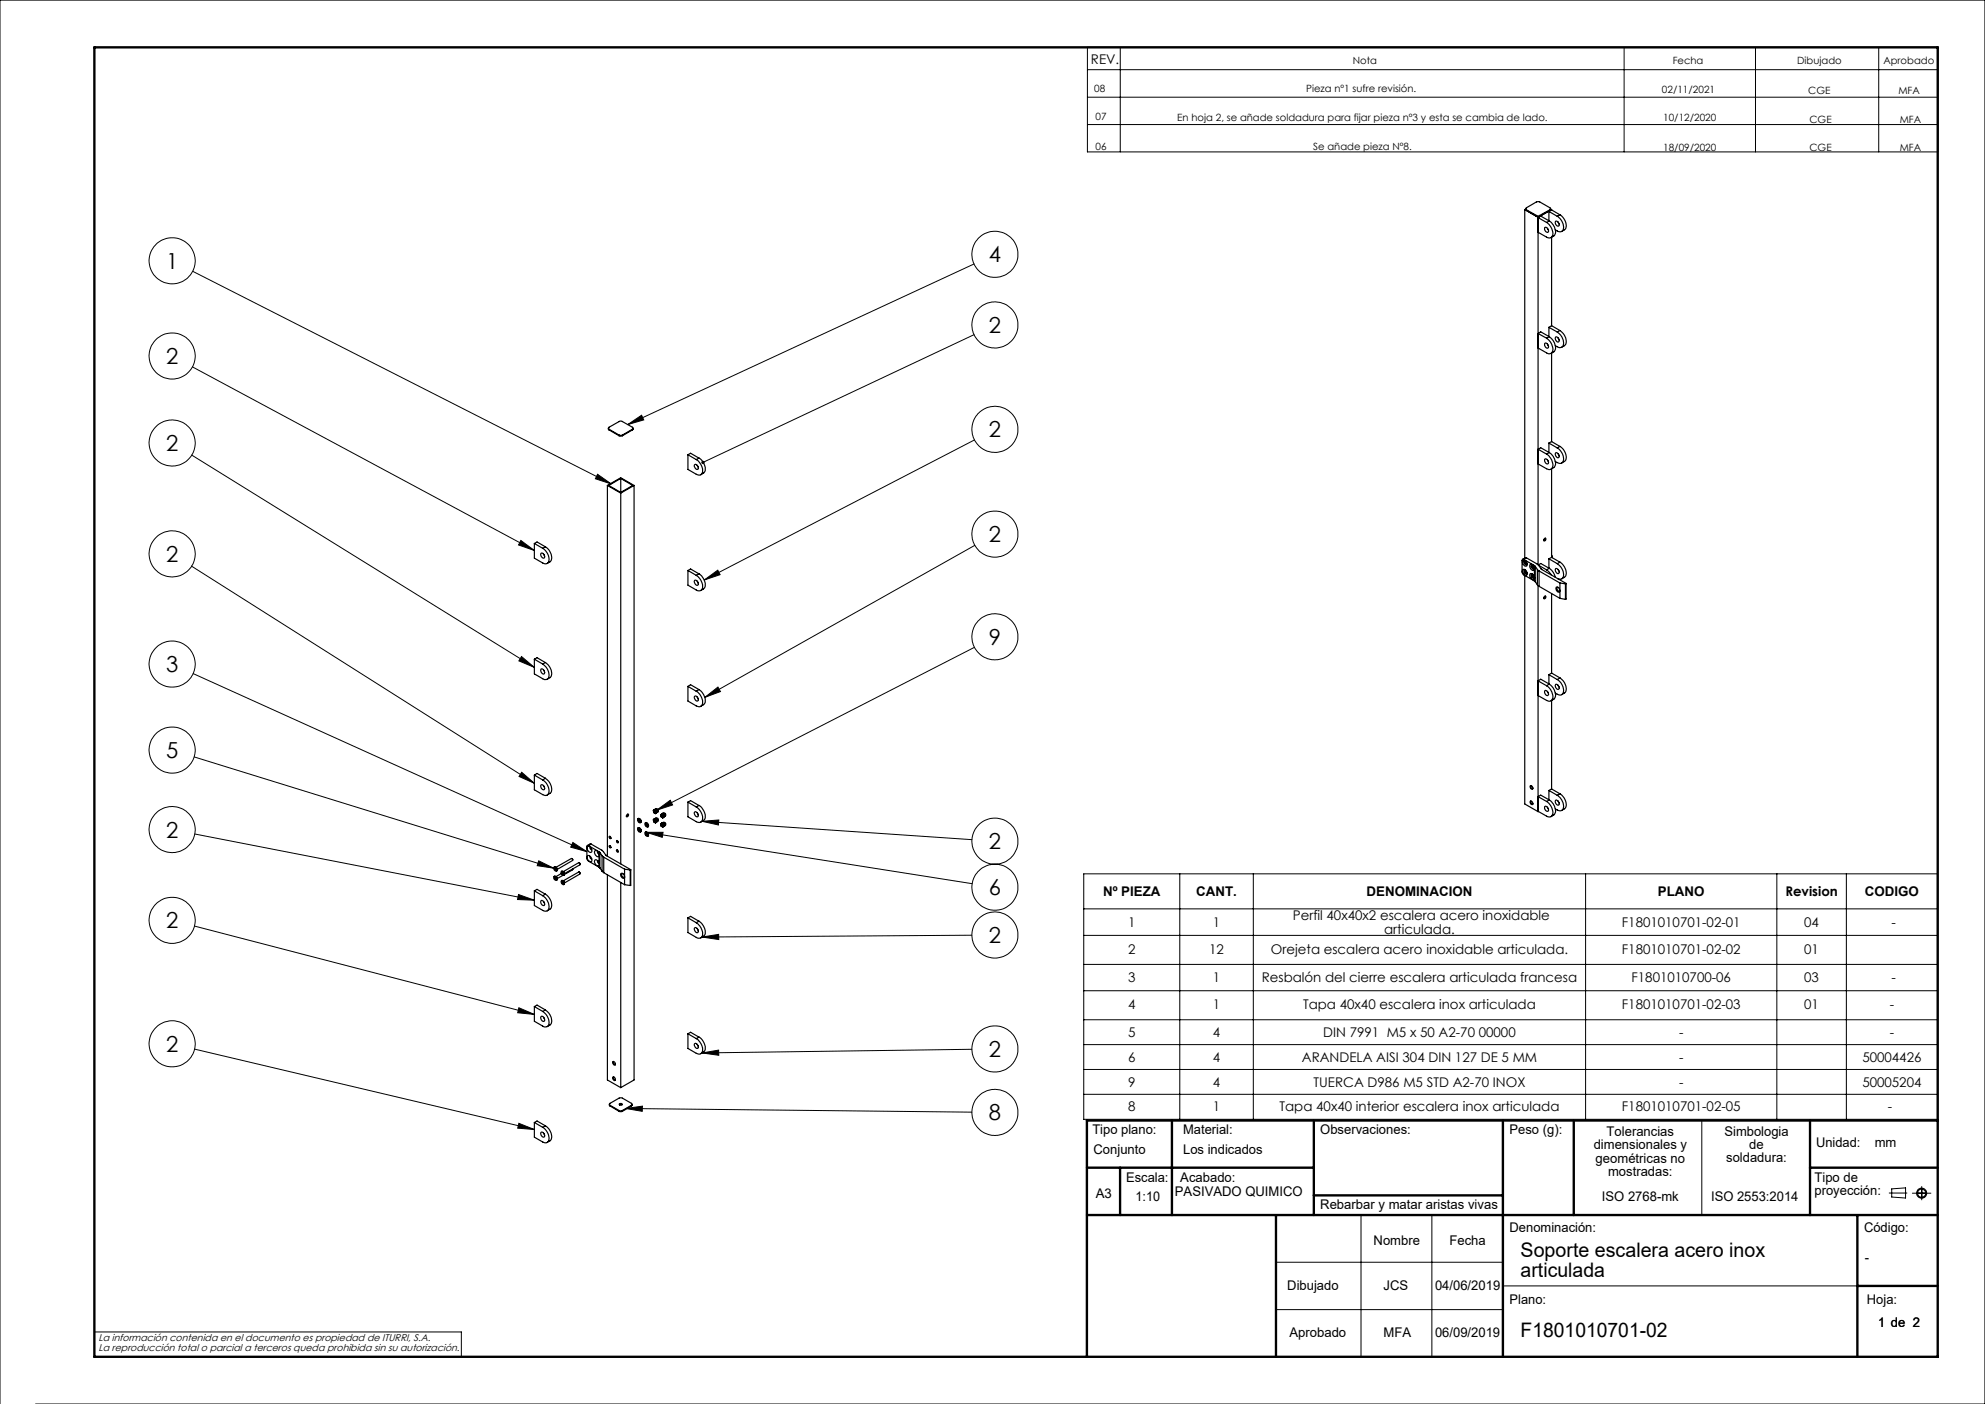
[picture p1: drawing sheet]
<svg xmlns="http://www.w3.org/2000/svg" width="420mm" height="297mm" viewBox="0 0 420 297" stroke-linecap="round" stroke-linejoin="round" font-family="sans-serif">
<g fill="none" stroke="#000" stroke-width=".21">
<path d="M230.1 10h179.9v22.1h-179.9zM230.1 14.7h179.9M237 10v22.1M343.6 10v22.1M371.4 10v22.1M397.5 10v22.1M230.1 20.6h179.9M230.1 26.3h179.9M40.8 57.4l88.5 45M206.1 55.8l-73.3 34M40.7 77.6l72.4 38.8M206.1 70.8l-57.4 27"/>
<path d="M40.6 96.3l72.5 44.9M132.8 89.8l2.9-2 .5 1zM206.2 93.1l-57.2 29.6M40.5 119.8l72.6 45.9M110.2 114.3l2.9 2.1-3.4-1.1zM126.4 100.3l2.9 2.1-3.3-1.1zM206.3 115.4l-57.2 32.1M110.3 138.9l2.8 2.3-3.3-1.4zM149 122.7l2.9-2.1 .5 1zM206.2 136.9l-67.2 34.5M40.9 142.5l83.3 37.7M149.1 147.5l2.8-2.2 .5 1z"/>
<path d="M41.1 160.1l76.1 23.6M41.2 176.4l71.9 14M110.4 163.4l2.7 2.3-3.3-1.5zM121.2 178.2l3 2-3.4-1zM136.8 176.1l68.9 10.8M136.8 176.1h3.5l-.2 1zM139 171.4l2.8-2.1 .5 1zM148.6 173.7l57 3.9M148.6 173.7l3.5-.2-.1 1zM41.1 195.9l72 18.7M109.7 189.2l3.4 1.2-3.6-.1zM114 182.1l3.2 1.6-3.5-.6z"/>
<path d="M148.6 198.2l3.4-.5 .1 1.1zM205.6 197.8l-57 .4M229.3 184.9h180.6v51.9h-180.6zM229.3 192.3h180.6M229.3 197.9h180.6M249.6 184.9v51.9M265.2 184.9v51.9M335.5 184.9v51.9M376 184.9v51.9M390.7 184.9v51.9M109.8 213.2l3.3 1.4-3.6-.4zM229.3 204h180.6"/>
<path d="M229.3 209.6h180.6M229.3 215.7h180.6M41.2 221.9l71.9 17M109.8 237.6l3.3 1.3-3.6-.2zM132.4 234.5l3.5-.5v1.1zM132.4 234.5l73.2 .8M148.6 222.7l3.4-.6 .1 1.1zM205.6 222l-57 .7M229.3 221h180.6M229.3 226.2h180.6M229.3 231.5h180.6M360.1 237v20"/>
<path d="M288 257v30M303 257v30M399.7 252.4h3.8M400.3 251.5l2.9-.2v2.1l-2.9-.2zM404.6 252.4h4M406.6 251v2.8M270 267h48M270 277h48M318 272h75M0 297v-297h420v297h-412.5M20 281.8h77.6v5.2"/>
<circle cx="36.4" cy="55.2" r="4.9"/>
<circle cx="210.5" cy="53.8" r="4.9"/>
<circle cx="36.4" cy="75.3" r="4.9"/>
<circle cx="210.5" cy="68.7" r="4.9"/>
<circle cx="36.4" cy="93.7" r="4.9"/>
<circle cx="210.5" cy="90.8" r="4.9"/>
<circle cx="36.4" cy="117.2" r="4.9"/>
<circle cx="210.5" cy="113" r="4.9"/>
<circle cx="210.5" cy="134.7" r="4.9"/>
<circle cx="36.4" cy="158.7" r="4.9"/>
<circle cx="36.4" cy="140.5" r="4.9"/>
<circle cx="36.4" cy="175.5" r="4.9"/>
<circle cx="210.5" cy="177.9" r="4.9"/>
<circle cx="36.4" cy="194.7" r="4.9"/>
<circle cx="210.5" cy="197.8" r="4.9"/>
<circle cx="210.5" cy="187.7" r="4.9"/>
<circle cx="36.4" cy="220.8" r="4.9"/>
<circle cx="210.5" cy="235.3" r="4.9"/>
<circle cx="210.5" cy="221.9" r="4.9"/>
<circle cx="406.6" cy="252.4" r=".86"/>
<circle cx="406.6" cy="252.4" r="1.07"/>
</g>
<g fill="none" stroke="#000" stroke-width=".5">
<path d="M20 10h390v277h-390zM248 237v20M278 237v20M318 237v50M333 237v20M383 237v20M410 237h-180v50M230 257h180M230 247h48M237 247v10M270 257v30M278 252.9h40"/>
<path d="M383 247h27M393 257v30M393 272h17"/>
</g>
<path d="M126.4 100.3l2.9 2.1-3.3-1.1zM109.8 237.6l3.3 1.3-3.6-.2zM110.4 163.4l2.7 2.3-3.3-1.5zM109.8 213.2l3.3 1.4-3.6-.4zM148.5 97.6l-.1 .4 .3-.2-.3 .2a.36 .36 0 0 0 .5 .1 .36 .36 0 0 0 .1-.5 .36 .36 0 0 0-.5 0zM148.6 222.7l3.4-.6 .1 1.1zM110.3 138.9l2.8 2.3-3.3-1.4zM148.6 198.2l3.4-.5 .1 1.1zM109.7 189.2l3.4 1.2-3.6-.1zM149 122.7l2.9-2.1 .5 1zM149.1 147.5l2.8-2.2 .5 1zM148.6 173.7l3.5-.2-.1 1zM110.2 114.3l2.9 2.1-3.4-1.1zM121.2 178.2l3 2-3.4-1zM132.8 89.8l2.9-2 .5 1zM136.8 176.1h3.5l-.2 1zM114 182.1l3.2 1.6-3.5-.6zM132.4 234.5l3.5-.5v1.1zM139 171.4l2.8-2.1 .5 1z" fill="#000"/>
<g fill="none" stroke="#000" stroke-width=".25">
<path d="M322.6 44.3v73.7M322.6 44.3l2.8 1.7M322.8 44.2l.2 .3M322.8 44.2l-.2 .1M323 44.4l-.2-.2 .2-.2 2.4-1.4 .4 .1 2.1 1.3 .2 .2-.2 .2M323 44.4l2.1 1.2M323 44.4v.1M323 44.5l2.1 1.3M325.1 45.6l.3 .1 .4-.1M325.1 45.8h.7M325.1 45.6v.2M325.4 46v73.5"/>
<path d="M325.8 45.6v.2M326.8 48.2a.6 .6 0 0 1 .7 .2 .6 .6 0 0 1-.1 .8 .88 .88 0 0 1-.6-1zM327.2 47.1a2.53 2.53 0 0 1 1.1 3l-.4 .2h-.5l-2-1.2M327.4 48.3l.2 .3M327.7 44.7l1.8 1.1M327.7 44.7v2M327.8 46.7a2.53 2.53 0 0 1 1.1 3.1l-.7 .5M327.8 46.7l-.6 .4M327.8 46.7l-1.8-1-.6 .3 1.8 1.1M327.9 44.4l-2.1 1.2M327.9 44.4v.1M327.9 44.5l-2.1 1.3"/>
<path d="M328.1 44.2l-.2 .3M328.1 44.2l.2 .1M328.3 44.3l-2.9 1.7M328.3 44.3v.1M328.3 50.2v18.7M328.3 44.4l-.6 .3M328.3 44.4l1.8 1M329.1 46.8a.63 .63 0 0 1 .7 .3 .63 .63 0 0 1-.1 .7 .75 .75 0 0 1-.6-1zM329.5 45.8a2.42 2.42 0 0 1 1.1 3 1.09 1.09 0 0 1-1.5-.2M329.7 47l.2 .3M330.1 45.4a2.42 2.42 0 0 1 1.1 3.1l-.8 .5M330.1 45.4l-.6 .4"/>
<path d="M326.8 72.7a.58 .58 0 0 1 .7 .2 .58 .58 0 0 1-.1 .8 .81 .81 0 0 1-.6-1zM327.2 71.5a2.59 2.59 0 0 1 1.1 3.1l-.7 .2-2.2-1.2M327.4 72.8l.2 .3M327.7 69.2v2M327.7 69.2l1.8 1M327.8 71.2a2.56 2.56 0 0 1 1.1 3.1l-.7 .5M327.8 71.2l-.6 .3M327.8 71.2l-1.8-1-.6 .4 1.8 .9M328.3 74.7v18.7M328.3 68.9l-.6 .3M328.3 68.9l1.8 1M329.1 71.3a.63 .63 0 0 1 .7 .3 .63 .63 0 0 1-.1 .8 .75 .75 0 0 1-.6-1.1z"/>
<path d="M329.5 70.2a2.48 2.48 0 0 1 1.1 3.1l-.6 .3-.9-.5M329.7 71.5l.2 .3M330.1 69.9a2.42 2.42 0 0 1 1.1 3.1l-.8 .4M330.1 69.9l-.6 .3M128.7 90.6l.2 .3M128.9 90.8l-.2-.1 .1-.3 2.4-1.3h.4l2.3 1.3v.3l-.1 .1M128.9 90.8l2.1 1.2M128.9 90.8v.1M128.9 90.9l2.1 1.3M131 92h.7M131 92.2l.3 .1 .4-.1M131 92v.2"/>
<path d="M131.7 92v.2M133.8 90.8l-2.1 1.2M133.8 90.8v.1M133.8 90.9l-2.1 1.3M133.9 90.6l-.1 .3M145.6 96.2v3.1l1.7 1a.9 .9 0 0 0 1.1 0 .9 .9 0 0 0 .3-1.1l-.2-.5a3 3 0 0 0-1.2-1.5M145.6 96.2l1.7 1M145.6 96.2l.5-.3 1.8 1M146.9 98.4a.59 .59 0 0 1 .7 .2 .59 .59 0 0 1 0 .7 .81 .81 0 0 1-.7-.9zM147.5 98.4l.2 .4M147.9 96.9a2.42 2.42 0 0 1 1.1 3.1l-.7 .4M147.9 96.9l-.6 .3"/>
<path d="M326.8 97.2a.59 .59 0 0 1 .7 .2 .59 .59 0 0 1-.1 .7 .81 .81 0 0 1-.6-.9zM327.2 96.1a2.53 2.53 0 0 1 1.1 3l-.2 .2h-.5l-2.2-1.2M327.4 97.3l.2 .3M327.7 93.7v2M327.7 93.7l1.8 1.1M327.8 95.7a2.53 2.53 0 0 1 1.1 3.1l-.7 .4M327.8 95.7l-1.8-1-.6 .3 1.8 1.1M327.8 95.7l-.6 .4M328.3 99.2v18.7M328.3 93.4l-.6 .3M328.3 93.4l1.8 1M329.1 95.8a.63 .63 0 0 1 .7 .3 .63 .63 0 0 1-.1 .7h-.1a.79 .79 0 0 1-.5-1z"/>
<path d="M329.5 94.8a2.42 2.42 0 0 1 1.1 3 1.09 1.09 0 0 1-1.5-.2M329.7 96l.2 .3M330.1 94.4a2.42 2.42 0 0 1 1.1 3.1l-.8 .4M330.1 94.4l-.6 .4M113.1 115v3.1l1.7 1a.88 .88 0 0 0 1.1 0 .88 .88 0 0 0 .2-1.1 3 3 0 0 0-1.3-2M113.1 115l1.7 1M113.1 115l.5-.4 1.8 1.1M114.5 117a.61 .61 0 0 1 .6 .4 .61 .61 0 0 1-.1 .7h-.1a.79 .79 0 0 1-.4-1.1zM115 117.2l.2 .3M115.4 115.7a2.42 2.42 0 0 1 1.1 3l-.7 .5M115.4 115.7l-.6 .3M128.5 102.7l2.8 1.6"/>
<path d="M128.5 102.7l2.8-1.6 2.9 1.6M128.5 102.7v78.4M131.3 101.2v3M131.3 104.3v78.4M131.3 101.2l2.6 1.5-2.6 1.5M131.3 101.2l-2.5 1.5 2.5 1.5M134.2 102.7l-2.9 1.6M134.2 102.7v125.8l-2.9 1.6M322.2 118.6a.75 .75 0 0 1 .8 .2 .75 .75 0 0 1 0 .9 .86 .86 0 0 1-.8-1.1zM322.4 118.4l-.2-.1-.1 .2 .1 2.9 2.5 1.5M322.4 118.4l2.3 1.2M322.7 119.1l.1-.2 .1 .1-.1 .2"/>
<path d="M322.7 119.1l.1 .1M322.7 118.6h-.2M322.8 118.7a.3 .3 0 0 0-.4 .1 .3 .3 0 0 0 .1 .4 .28 .28 0 0 0 .3 .3 .28 .28 0 0 0 .3-.3M322.8 119l-.1 .1M322.9 119.1l-.1 .1M323 118l2.4 1.4 .7 1 5.3 3-.2 .1M323 118l-.8 .3M323 118l-.6 .4M323.1 119.3l-.1 .1M324.2 119.8v.2M324.2 119.8l.2 .1M324.3 119.5h-.2"/>
<path d="M324.3 119.8h-.1M324.4 119.6a.27 .27 0 0 0-.4 0 .27 .27 0 0 0 .1 .4 .3 .3 0 0 0 .2 .4 .3 .3 0 0 0 .4-.3M324.4 119.9v.2l-.2-.1M324.4 119.9h.1M324.4 119.9l-.2 .1M324.7 119.6l.1 .2M324.7 119.6v.4M324.8 119.8l.5 .7M324.8 119.8v3.2M325.5 119.5l.5-.3 1.8 1M325.5 119.6l1.7 .9M326.7 114l.2-.1a.24 .24 0 0 1 .1 .3 .24 .24 0 0 1-.4 .1z"/>
<path d="M327 113.8l-.4 .6M327.7 118.2v2M327.7 118.2l1.8 1M328.3 117.4l.2 .3-.1 .3M328.3 117.7l.1 .2M328.3 117.9l-.6 .3M328.3 117.9l1.8 1M329.5 119.2a2.42 2.42 0 0 1 1.1 3.1l-.4 .2-.7-.1M330.1 118.9a2.42 2.42 0 0 1 1.1 3.1l-.8 .4M330.1 118.9l-.6 .3M113.1 139.4v3.2l1.7 1a.87 .87 0 0 0 1.1 0 .87 .87 0 0 0 .2-1.1 3 3 0 0 0-1.3-2M113.1 139.4l1.7 1.1"/>
<path d="M113.1 139.4l.5-.3 1.8 1.1M145.6 120.7v3.1l1.7 1a.89 .89 0 0 0 1.1 0 .89 .89 0 0 0 .3-1.1l-.1-.2a3.1 3.1 0 0 0-1.3-1.8M145.6 120.7l1.7 1M145.6 120.7l.5-.3 1.8 1M147 122.8a.65 .65 0 0 1 .6 .3 .65 .65 0 0 1 0 .7 .76 .76 0 0 1-.6-1zM147.5 122.9l.2 .4M147.9 121.4a2.42 2.42 0 0 1 1.1 3.1l-.7 .4M147.9 121.4l-.6 .3M322.2 120.5a.72 .72 0 0 1 .8 .4 .72 .72 0 0 1-.1 .8 .97 .97 0 0 1-.7-1.2zM322.6 121.7v48.4l2.8 1.6M322.7 121v.1M322.7 120.5l-.2 .1"/>
<path d="M322.8 120.9l.1 .1M322.8 120.9l-.1 .1M322.8 120.6a.29 .29 0 0 0-.4 .1 .29 .29 0 0 0 .1 .4 .28 .28 0 0 0 .3 .3 .28 .28 0 0 0 .3-.3M322.9 121l-.2 .1M323.1 121.2l-.1 .2M324.2 121.9l.1 .1M324.3 121.5h-.2M324.3 121.8l.1 .1M324.3 121.8l-.1 .1M324.4 121.5a.28 .28 0 0 0-.4 .1 .28 .28 0 0 0 0 .4 .34 .34 0 0 0 .3 .3 .34 .34 0 0 0 .4-.2v-.1M324.4 121.9l-.1 .1M324.4 122h-.1"/>
<path d="M324.6 122.3h.1M324.6 120.3v.1M324.7 122v.5M324.7 120v.5M324.7 122.9l.1 .1M324.7 120a.59 .59 0 0 0-.4-.5 .59 .59 0 0 0-.6 .1 .77 .77 0 0 0 .2 .8 .77 .77 0 0 0 .8 .1M324.7 122a.63 .63 0 0 0-1-.5 .76 .76 0 0 0 .2 .8 .76 .76 0 0 0 .8 .2M324.7 120.5v1.5M324.7 122.5v.4M324.7 122.2l-.1 .1M324.7 120.2l-.1 .1M324.8 123l.5 .7"/>
<path d="M325.3 120.5l.3 .3M325.3 123.7l.3 .3M325.3 120.5v3.2M325.4 123.9v47.8M325.6 120.8l4.5 2.5M325.6 124l4.5 2.6M325.6 120.8v3.2M326.7 126.2l.2-.1a.24 .24 0 0 1 .1 .4 .24 .24 0 0 1-.4 0zM327 126.1l-.4 .5M327.2 120.5l1 1.1M327.8 120.2l.2 .1a3 3 0 0 1 1.1 1.8M327.8 120.2l-.6 .3"/>
<path d="M328.3 125.6v16.8M329.1 120.3a.65 .65 0 0 1 .7 .3 .65 .65 0 0 1-.1 .8 .8 .8 0 0 1-.6-1.1zM329.3 124.2a.65 .65 0 0 1 .6 .4 .65 .65 0 0 1-.1 .7 .76 .76 0 0 1-.5-1.1zM329.7 124.2a.41 .41 0 0 0-.2 .6 .41 .41 0 0 0 .5 .2l.1-.1M329.7 120.5l.2 .3M330.1 123.3l1.1 .2M330.1 123.3v3.3M330.1 126.6l1.1 .2M331.2 123.5v3.3M331.4 123.5v3.2l-.2 .1M114.5 141.5a.64 .64 0 0 1 .6 .4 .64 .64 0 0 1-.1 .7 .76 .76 0 0 1-.5-1.1zM115 141.7l.2 .4"/>
<path d="M115.4 140.2a2.42 2.42 0 0 1 1.1 3l-.7 .5M115.4 140.2l-.6 .3M145.6 145.2v3.1l1.7 1a.9 .9 0 0 0 1.1 0 .9 .9 0 0 0 .3-1.1l-.1-.2a2.87 2.87 0 0 0-1.3-1.8M145.6 145.2l1.7 1M145.6 145.2l.5-.4 1.8 1.1M147 147.3a.63 .63 0 0 1 .6 .3 .63 .63 0 0 1 0 .7 .75 .75 0 0 1-.6-1zM147.5 147.4l.2 .4M147.9 145.9a2.7 2.7 0 0 1 1.2 2.9l-.8 .6M147.9 145.9l-.6 .3M327 146a.67 .67 0 0 1 .4 1.1 .71 .71 0 0 1-.4-1.1zM327.2 145.1a2.53 2.53 0 0 1 1.1 3l-.2 .2h-.5l-2.2-1.2M327.4 146.3l.2 .3"/>
<path d="M327.7 142.7v2M327.7 142.7l1.8 1.1M327.8 144.7a2.59 2.59 0 0 1 1.1 3.1l-.7 .4M327.8 144.7l-.6 .4M327.8 144.7l-1.8-1-.6 .3 1.8 1.1M328.3 148.2v18.7M328.3 142.4l-.6 .3M328.3 142.4l1.8 1M329.1 144.8a.63 .63 0 0 1 .7 .3 .63 .63 0 0 1-.1 .7 .75 .75 0 0 1-.6-1zM329.5 143.8a2.42 2.42 0 0 1 1.1 3 1.09 1.09 0 0 1-1.5-.2M329.7 145l.2 .3M330.1 143.4a2.48 2.48 0 0 1 1.1 3.1l-.8 .4"/>
<path d="M330.1 143.4l-.6 .4M113.1 164v3.1l1.7 1a.88 .88 0 0 0 1.1 0 .88 .88 0 0 0 .2-1.1 2.83 2.83 0 0 0-1.3-2M113.1 164l1.7 1M113.1 164l.5-.4 1.8 1M114.5 166a.61 .61 0 0 1 .6 .4 .61 .61 0 0 1-.1 .7 .75 .75 0 0 1-.5-1.1zM115 166.2l.2 .3M115.4 164.6a2.48 2.48 0 0 1 1.1 3.1l-.7 .5M115.4 164.6l-.6 .4M124.3 179.1a.78 .78 0 0 1 .8 .3 .78 .78 0 0 1 0 .9 .89 .89 0 0 1-.8-1.2zM124.5 178.9l-.3 .1v2.8l.3 .4 2.3 1.2M124.5 178.9l2.3 1.3M124.9 179.2a.29 .29 0 0 0 0 .4 .29 .29 0 0 0 .3 .1"/>
<path d="M125.1 178.6l2.3 1.3 .9 1.1 5.2 3h-.2M125.1 178.6l-.3-.1-.5 .4M125.1 178.6l-.6 .3M128.9 179a.22 .22 0 0 1 .3 0 .22 .22 0 0 1-.1 .3zM128.9 176.9h.1a.25 .25 0 0 1 .3 .2 .25 .25 0 0 1-.2 .3zM129 176.9l.3 .4M129 178.9l.3 .4M130.5 177.8h.2l.1 .5a.29 .29 0 0 1-.3-.1 .29 .29 0 0 1 0-.4zM130.5 179.8h.1a.23 .23 0 0 1 .2 .2 .23 .23 0 0 1-.2 .2zM130.6 177.8l.2 .4M130.6 179.8l.2 .4M132.6 172.4l.2-.2a.25 .25 0 0 1 .1 .4 .25 .25 0 0 1-.4 0z"/>
<path d="M132.8 172.2v.3l-.3 .2M134.9 173.2a.48 .48 0 0 1 .6 .3 .48 .48 0 0 1-.1 .6l-.5-.5zM134.9 175.2a.46 .46 0 0 1 .6 .2 .46 .46 0 0 1-.1 .6l-.5-.4zM135 173.2a.51 .51 0 0 1 .6 .2 .51 .51 0 0 1-.1 .6M135 175.1a.53 .53 0 0 1 .6 .3 .53 .53 0 0 1-.1 .6M135.1 173.4h.1a.25 .25 0 0 1 .2 .2 .25 .25 0 0 1-.1 .2zM135.1 175.3h.1a.28 .28 0 0 1 .2 .2 .28 .28 0 0 1-.1 .3l-.3-.3zM135.1 173.4v.2l.3 .2M135.1 175.3v.2l.3 .3M136.5 176.1a.48 .48 0 0 1 .6 .2 .48 .48 0 0 1-.2 .6l-.4-.4zM136.5 174.1a.46 .46 0 0 1 .6 .2 .46 .46 0 0 1-.2 .6l-.3-.2zM136.6 176a.51 .51 0 0 1 .5 .3 .51 .51 0 0 1 0 .6"/>
<path d="M136.6 174.1a.53 .53 0 0 1 .5 .2 .53 .53 0 0 1 0 .6M136.6 176.2h.1a.25 .25 0 0 1 .3 .2 .25 .25 0 0 1-.2 .3zM136.6 174.3a.23 .23 0 0 1 .3 .1 .23 .23 0 0 1-.1 .3zM136.7 176.2v.3l.2 .2M136.7 174.3v.2l.2 .2M138.3 171.5h.3a.23 .23 0 0 1 .1 .3 .23 .23 0 0 1-.2 .2zM138.4 173.4l.2 .1a.25 .25 0 0 1 .2 .2 .25 .25 0 0 1-.3 .3l-.2-.4zM138.4 173.5a.21 .21 0 0 1 .3 .1 .21 .21 0 0 1-.2 .3zM138.4 171.6a.21 .21 0 0 1 .2 .1 .21 .21 0 0 1-.1 .2zM138.4 173.2l-.2 .2 .1 .4 .4 .3M138.4 173.2l.2-.1 .4 .3M138.4 173.5l.2 .1v.2h-.1z"/>
<path d="M138.4 171.3l-.2 .2 .1 .4 .4 .2M138.4 171.3l.2-.1 .4 .2M138.4 171.6l.2 .1v.2zM138.4 173.2l.3 .3M138.4 171.3l.3 .2M138.7 173.1a.37 .37 0 0 1 .6 .1 .37 .37 0 0 1-.2 .5M138.7 171.1a.39 .39 0 0 1 .6 .2 .39 .39 0 0 1-.2 .5M138.7 173.5l.2 .4M138.7 171.5l.2 .4M138.7 173.1h.1a.44 .44 0 0 1 .3 .6M138.7 171.1h.1a.46 .46 0 0 1 .3 .7M138.7 173.1h.1"/>
<path d="M138.7 171.1v.1M138.9 173.9l-.2 .2M138.9 171.9l-.2 .2M139 173.4l.1 .4M139 171.4l.1 .4M139 173.4l-.3 .1M139 171.4l-.3 .1M139.1 173.8l-.4 .3M139.1 171.8l-.4 .3M139.1 173.8l-.2 .1M139.1 171.8l-.2 .1M139.1 173.7v.1"/>
<path d="M139.1 171.8h.1M139.9 174.3h.1a.25 .25 0 0 1 .3 .3 .25 .25 0 0 1-.3 .2zM139.9 172.3h.1a.29 .29 0 0 1 .3 .3 .29 .29 0 0 1-.2 .3l-.3-.4zM139.9 172.4h.1a.21 .21 0 0 1 .2 .2 .21 .21 0 0 1-.1 .2zM139.9 174.4l.1-.1a.25 .25 0 0 1 .2 .2 .25 .25 0 0 1-.1 .3l-.2-.1zM139.9 174.4l.3 .1v.3zM139.9 172.5h.3v.3zM140 174.1l-.2 .2 .1 .5 .3 .2M140 172.2l-.2 .2 .1 .4 .3 .2M140 172.2l.2-.2 .3 .3M140 174.1l.3 .3M140 172.2l.3 .2"/>
<path d="M140.2 174l.3 .2M140.3 174a.39 .39 0 0 1 .5 .1 .39 .39 0 0 1-.1 .6M140.3 172a.37 .37 0 0 1 .5 .2 .37 .37 0 0 1-.1 .5M140.3 174.4l.1 .4M140.3 172.4l.1 .4M140.3 174a.43 .43 0 0 1 .4 .7M140.3 172a.41 .41 0 0 1 .4 .7M140.3 174l-.3 .1M140.3 172l-.1 .1M140.4 174.8l-.2 .2M140.4 172.8l-.2 .2M140.5 174.2l.2 .5"/>
<path d="M140.5 172.3l.2 .4M140.5 174.2l-.2 .2M140.5 172.3l-.2 .1M140.7 174.7l-.5 .3M140.7 172.7l-.5 .3M140.7 174.7l-.3 .1M140.7 172.7l-.3 .1M140.7 174.7h-.1M140.7 172.7h-.1M145.6 169.7v3.1l1.7 1a.89 .89 0 0 0 1.1 0 .89 .89 0 0 0 .3-1.1l-.2-.5a3 3 0 0 0-1.2-1.5M145.6 169.7l1.7 1M145.6 169.7l.5-.3 1.8 1"/>
<path d="M147 171.8a.63 .63 0 0 1 .6 .3 .63 .63 0 0 1 0 .7 .75 .75 0 0 1-.6-1zM147.5 171.9l.2 .4M147.9 170.4a2.42 2.42 0 0 1 1.1 3.1l-.7 .4M147.9 170.4l-.6 .3M323.8 169.5l.1-.1a.38 .38 0 0 1 .4 .3 .38 .38 0 0 1-.2 .5l-.3-.3zM323.8 166.2h.1a.38 .38 0 0 1 .4 .3 .38 .38 0 0 1-.2 .4l-.3-.2zM323.9 166.2v.3l.4 .4M323.9 169.4v.4l.4 .3M325.5 171.7h-.1M326.8 170.7a.59 .59 0 0 1 .7 .2 .59 .59 0 0 1-.1 .7 .81 .81 0 0 1-.6-.9zM327.2 169.5a2.53 2.53 0 0 1 1.1 3.1l-.4 .2h-.5l-2-1.2M327.4 170.7l.2 .4"/>
<path d="M327.7 167.2v2M327.7 167.2l1.8 1M327.8 169.2a2.53 2.53 0 0 1 1.1 3.1l-.7 .5M327.8 169.2l-1.8-1-.6 .3 1.8 1M327.8 169.2l-.6 .3M328.3 166.9l-.6 .3M328.3 166.9l1.8 1M329.1 169.3a.63 .63 0 0 1 .7 .3 .63 .63 0 0 1-.1 .7 .75 .75 0 0 1-.6-1zM329.5 168.2a2.42 2.42 0 0 1 1.1 3.1 1.09 1.09 0 0 1-1.5-.2M329.7 169.4l.2 .4M330.1 167.9a2.42 2.42 0 0 1 1.1 3.1l-.8 .4M330.1 167.9l-.6 .3"/>
<path d="M113.1 188.5v3.1l1.7 1a.87 .87 0 0 0 1.1 0 .87 .87 0 0 0 .2-1.1 3 3 0 0 0-1.3-2M113.1 188.5l1.7 1M113.1 188.5l.5-.4 1.8 1.1M114.5 190.5a.62 .62 0 0 1 .6 .3 .62 .62 0 0 1-.1 .8 .75 .75 0 0 1-.5-1.1zM115 190.7l.2 .3M115.4 189.2a2.42 2.42 0 0 1 1.1 3l-.7 .5M115.4 189.2l-.6 .3M117.2 183.5a.47 .47 0 0 1 .5 .2 .47 .47 0 0 1-.1 .6l-.3-.3zM117.3 185.4a.45 .45 0 0 1 .5 .3 .45 .45 0 0 1-.3 .5h-.1a.52 .52 0 0 1-.1-.8zM117.3 185.4a.55 .55 0 0 1 .5 .8M117.3 183.4a.52 .52 0 0 1 .5 .3 .52 .52 0 0 1 0 .6M117.4 185.8l.1 .1"/>
<path d="M117.4 183.9l.1-.2 .1 .1-.1 .2M117.4 183.9l.1 .1M117.5 185.7l.1 .1M117.5 185.7l-.1 .1M117.5 185.4l.4 .4M117.5 183.4l.3 .3 .1 .3M117.5 183.8l-.1 .1M117.6 185.8l-.1 .1M117.6 183.9l-.1 .1M117.9 183.9l-.2-.4 3.2-1.9 .2 .1v.3l-3.2 1.9M117.9 185.8v.2M118.8 184.8l-1.1 .7 .2 .3"/>
<path d="M118.8 184.3a.5 .5 0 0 1 .5 .3 .5 .5 0 0 1-.1 .6 .62 .62 0 0 1-.4-.9zM118.8 186.3a.48 .48 0 0 1 .5 .3 .48 .48 0 0 1-.1 .5 .6 .6 0 0 1-.4-.8zM118.8 186.3a.55 .55 0 0 1 .5 .8M118.8 184.3a.53 .53 0 0 1 .5 .3 .53 .53 0 0 1 0 .6M118.9 184.6l.1 .2M118.9 184.6l.2 .1M119 186.7v.1M119 184.6h-.1M119.1 184.3l.3 .4M119.1 185.2l-1.2 .7M119.1 186.3l.1 .1M119.1 186.6v.3l-.1-.1"/>
<path d="M119.1 186.6l-.1-.1v.2M119.1 186.6l-.1 .1M119.1 184.7h.1M119.1 184.7v.2l-.1-.1M119.1 184.7l-.1 .1M119.2 186.3l3.2-1.8 .3 .1v.3l-3.3 1.9M119.2 184.4l3.2-1.9 .3 .2v.2l-3.3 1.9M119.2 186.8h-.2M119.2 186.4l.2 .3M119.2 184.4l.2 .4M119.2 186.4l.2 .5M119.3 187.1h.1"/>
<path d="M119.4 184.7v.2M121 181.6l.2 .3M121.2 183.9v-.1l-.1 .2-1.7 1M121.2 181.9h.1M122.6 184.5l.1 .2M122.6 182.5l.1 .3M122.7 184.7v.1M124.3 181a.78 .78 0 0 1 .8 .4 .78 .78 0 0 1 0 .9 .89 .89 0 0 1-.8-1.3zM124.9 181.2a.29 .29 0 0 0 0 .3 .29 .29 0 0 0 .3 .2M126.5 180.1v.1a.29 .29 0 0 0 0 .3 .29 .29 0 0 0 .3 .1M126.5 182.1a.32 .32 0 0 0 0 .3 .32 .32 0 0 0 .3 .2M126.8 180.2l.1 .1"/>
<path d="M126.8 182.6v.4M126.8 180.6v.5M126.8 183.4l.1 .2M126.8 180.6a.6 .6 0 0 0-1-.5 .82 .82 0 0 0 .9 1h.1M126.8 182.6a.57 .57 0 0 0-.4-.6 .57 .57 0 0 0-.6 .1v.3a.64 .64 0 0 0 .3 .6 .64 .64 0 0 0 .7 0M126.8 180.2v.4M126.8 181.1v1.5M126.8 183v.4M126.9 180.3l.5 .7M126.9 180.3v3.3M126.9 183.6l.5 .7M127.4 181l.3 .3"/>
<path d="M127.4 184.3l.3 .3M127.4 181v3.3M127.7 181.3l4.5 2.6M127.7 184.6l4.5 2.5M127.7 181.3v3.3M128.5 185v43.5l2.8 1.6M131.3 186.7v43.4M131.4 184.8a.63 .63 0 0 1 .6 .3 .63 .63 0 0 1 0 .7 .79 .79 0 0 1-.6-1zM131.8 184.8a.4 .4 0 0 0-.3 .5 .4 .4 0 0 0 .5 .3l.2-.1M132.2 183.9l1.1 .1M132.2 183.9v3.2M132.2 187.1l1.1 .2"/>
<path d="M133.3 184v3.3M133.5 184l-.2 3.3M145.6 194.2v3.1l1.7 1a.89 .89 0 0 0 1.1 0 .89 .89 0 0 0 .3-1.1l-.1-.2a3.1 3.1 0 0 0-1.3-1.8M145.6 194.2l1.7 1M145.6 194.2l.5-.4 1.8 1.1M147.1 196.2a.68 .68 0 0 1 .5 1.1 .71 .71 0 0 1-.5-1.1zM147.5 196.4l.2 .4M147.9 194.9a2.7 2.7 0 0 1 1.2 2.9l-.8 .6M147.9 194.9l-.6 .3M113.1 212.9v3.1l1.7 1.1a.87 .87 0 0 0 1.1 0 .87 .87 0 0 0 .2-1.1 3 3 0 0 0-1.3-2M113.1 212.9l1.7 1.1M113.1 212.9l.5-.3 1.8 1"/>
<path d="M114.5 215a.61 .61 0 0 1 .6 .4 .61 .61 0 0 1-.1 .7 .75 .75 0 0 1-.5-1.1zM115 215.2l.2 .3M115.4 213.6a2.42 2.42 0 0 1 1.1 3.1l-.7 .5M115.4 213.6l-.6 .4M145.6 218.7v3.1l1.7 1a.9 .9 0 0 0 1.1 0 .9 .9 0 0 0 .3-1.1l-.2-.5a3 3 0 0 0-1.2-1.5M145.6 218.7l1.7 1M145.6 218.7l.5-.3 1.8 1M147.9 219.4a2.42 2.42 0 0 1 1.1 3.1l-.7 .4M147.9 219.4l-.6 .3M113.1 237.5v3.1l1.7 1a.88 .88 0 0 0 1.1 0 .88 .88 0 0 0 .2-1.2 3 3 0 0 0-1.3-1.9M113.1 237.5l1.7 1M113.1 237.5l.5-.4 1.8 1.1"/>
<path d="M114.5 239.5a.61 .61 0 0 1 .6 .3 .61 .61 0 0 1-.1 .8h-.1a.79 .79 0 0 1-.4-1.1zM115 239.7l.2 .3M115.4 238.2a2.42 2.42 0 0 1 1.1 3l-.7 .4M115.4 238.2l-.6 .3M128.9 233.6l.2 .4M129.1 233.8l-.2-.1 .2-.3 2.1-1.2 .4 .1 2 1.1 .1 .1-.1 .3M129.1 233.8l1.9 1.1M129.1 233.8v.2M129.1 234l1.9 1.1M129.6 224.6a.41 .41 0 0 1 .5 .2 .41 .41 0 0 1-.1 .5l-.4-.4zM129.7 227.8a.44 .44 0 0 1 .5 .3 .44 .44 0 0 1-.2 .5 .51 .51 0 0 1-.3-.8zM129.8 224.5v.4l.4 .3"/>
<path d="M129.8 227.8v.4l.4 .3M129.9 227.8l-.1 .1M131 234.9l.3 .1 .4-.1M131 235.1h.7M131 234.9v.2M131.1 233.5h.5a.28 .28 0 0 1-.3 .3 .28 .28 0 0 1-.2-.3zM131.1 233.7l.2-.1 .3 .1M131.7 234.9v.2M133.6 233.8l-1.9 1.1M133.6 233.8v.2M133.6 234l-1.9 1.1M133.7 233.6l-.1 .4"/>
<path d="M146.9 220.8a.59 .59 0 0 1 .7 .3 .59 .59 0 0 1 0 .7 .81 .81 0 0 1-.7-1zM147.5 220.9l.2 .4"/>
</g>
<g font-size="4.7">
<text x="35.1" y="56.8">1</text>
<text x="209.2" y="55.5">4</text>
<text x="209.2" y="70.4">2</text>
<text x="35.1" y="77">2</text>
<text x="35.1" y="95.4">2</text>
<text x="209.2" y="92.5">2</text>
<text x="35.1" y="118.9">2</text>
<text x="209.2" y="114.7">2</text>
<text x="209.2" y="136.4">9</text>
<text x="35.1" y="142.2">3</text>
<text x="35.1" y="160.4">5</text>
<text x="35.1" y="177.2">2</text>
<text x="209.2" y="179.6">2</text>
<text x="209.2" y="189.4">6</text>
<text x="35.1" y="196.4">2</text>
<text x="209.2" y="199.5">2</text>
<text x="35.1" y="222.5">2</text>
<text x="209.2" y="223.6">2</text>
<text x="209.2" y="237">8</text>
</g>
<g font-size="4.2">
<text x="321.7" y="265.9">Soporte escalera acero inox</text>
<text x="321.7" y="270.1">articulada</text>
<text x="321.7" y="282.8">F1801010701-02</text>
</g>
<g font-size="2.8">
<text x="230.8" y="13.6">REV.</text>
<text x="233.4" y="189.6">Nº PIEZA</text>
<text x="253.1" y="189.6">CANT.</text>
<text x="289.1" y="189.6">DENOMINACION</text>
<text x="350.8" y="189.6">PLANO</text>
<text x="377.8" y="189.6">Revision</text>
<text x="394.6" y="189.6">CODIGO</text>
<text x="238.7" y="196.1">1</text>
<text x="256.6" y="196.1">1</text>
<text x="273.5" y="194.7">Perfil 40x40x2 escalera acero inoxidable</text>
<text x="292.9" y="197.5">articulada.</text>
<text x="343.2" y="196.1">F1801010701-02-01</text>
<text x="381.8" y="196.1">04</text>
<text x="400.2" y="196.1">-</text>
<text x="238.7" y="201.7">2</text>
<text x="255.9" y="201.7">12</text>
<text x="268.9" y="201.7">Orejeta escalera acero inoxidable articulada.</text>
<text x="343.2" y="201.7">F1801010701-02-02</text>
<text x="381.8" y="201.7">01</text>
<text x="238.7" y="207.8">3</text>
<text x="256.6" y="207.8">1</text>
<text x="267" y="207.8">Resbalón del cierre escalera articulada francesa</text>
<text x="345.2" y="207.8">F1801010700-06</text>
<text x="381.8" y="207.8">03</text>
<text x="400.2" y="207.8">-</text>
<text x="238.7" y="213.4">4</text>
<text x="256.6" y="213.4">1</text>
<text x="275.7" y="213.4">Tapa 40x40 escalera inox articulada</text>
<text x="343.2" y="213.4">F1801010701-02-03</text>
<text x="381.7" y="213.4">01</text>
<text x="399.8" y="213.4">-</text>
<text x="238.7" y="219.4">5</text>
<text x="256.6" y="219.4">4</text>
<text x="280" y="219.4">DIN 7991 M5 x 50 A2-70 00000</text>
<text x="355.3" y="219.4">-</text>
<text x="399.8" y="219.4">-</text>
<text x="238.7" y="224.7">6</text>
<text x="256.6" y="224.7">4</text>
<text x="275.4" y="224.7">ARANDELA AISI 304 DIN 127 DE 5 MM</text>
<text x="355.3" y="224.7">-</text>
<text x="394.1" y="224.7">50004426</text>
<text x="238.7" y="229.9">9</text>
<text x="256.6" y="229.9">4</text>
<text x="277.9" y="229.9">TUERCA D986 M5 STD A2-70 INOX</text>
<text x="355.3" y="229.9">-</text>
<text x="394.1" y="229.9">50005204</text>
<text x="231.1" y="239.9">Tipo plano:</text>
<text x="238.7" y="234.9">8</text>
<text x="250.3" y="239.9">Material:</text>
<text x="256.6" y="234.9">1</text>
<text x="270.7" y="234.9">Tapa 40x40 interior escalera inox articulada</text>
<text x="279.3" y="239.9">Observaciones:</text>
<text x="319.4" y="239.9">Peso (g):</text>
<text x="343.2" y="234.9">F1801010701-02-05</text>
<text x="399.4" y="234.9">-</text>
<text x="231.4" y="244.1">Conjunto</text>
<text x="250.3" y="244.1">Los indicados</text>
<text x="337.2" y="243.1">dimensionales y</text>
<text x="337.6" y="246">geométricas no</text>
<text x="339.9" y="240.3">Tolerancias</text>
<text x="364.9" y="240.2">Simbologia</text>
<text x="365.3" y="245.9">soldadura:</text>
<text x="370.1" y="243">de</text>
<text x="384.2" y="242.7">Unidad:</text>
<text x="396.7" y="242.7">mm</text>
<text x="238.3" y="250">Escala:</text>
<text x="249.7" y="250">Acabado:</text>
<text x="340.2" y="248.8">mostradas:</text>
<text x="383.9" y="250">Tipo de</text>
<text x="231.9" y="253.4">A3</text>
<text x="240.3" y="254">1:10</text>
<text x="248.6" y="253">PASIVADO QUIMICO</text>
<text x="279.3" y="255.7">Rebarbar y matar aristas vivas</text>
<text x="338.9" y="254">ISO 2768-mk</text>
<text x="362" y="254">ISO 2553:2014</text>
<text x="383.9" y="252.8">proyección:</text>
<text x="290.6" y="263.3">Nombre</text>
<text x="306.7" y="263.3">Fecha</text>
<text x="319.4" y="260.6">Denominación:</text>
<text x="394.4" y="260.6">Código:</text>
<text x="394.6" y="266.9">-</text>
<text x="272.4" y="273">Dibujado</text>
<text x="292.7" y="273">JCS</text>
<text x="303.6" y="273">04/06/2019</text>
<text x="319.4" y="275.8">Plano:</text>
<text x="395" y="275.8">Hoja:</text>
<text x="397.4" y="280.6">1 de 2</text>
<text x="272.8" y="282.8">Aprobado</text>
<text x="292.7" y="282.8">MFA</text>
<text x="303.6" y="282.8">06/09/2019</text>
</g>
<g font-size="2.1">
<text x="286.2" y="13.6">Nota</text>
<text x="353.9" y="13.6">Fecha</text>
<text x="380.3" y="13.6">Dibujado</text>
<text x="398.5" y="13.6">Aprobado</text>
<text x="231.5" y="19.4">08</text>
<text x="276.4" y="19.5">Pieza nº1 sufre revisión.</text>
<text x="351.7" y="19.6">02/11/2021</text>
<text x="382.6" y="19.9">CGE</text>
<text x="401.7" y="19.9">MFA</text>
<text x="231.8" y="25.4">07</text>
<text x="249.1" y="25.5">En hoja 2, se añade soldadura para fijar pieza nº3 y esta se cambia de lado.</text>
<text x="351.9" y="25.6">10/12/2020</text>
<text x="382.9" y="25.9">CGE</text>
<text x="401.9" y="25.9">MFA</text>
<text x="231.8" y="31.8">06</text>
<text x="277.8" y="31.8">Se añade pieza Nº8.</text>
<text x="351.9" y="31.9">18/09/2020</text>
<text x="382.9" y="31.9">CGE</text>
<text x="401.9" y="31.9">MFA</text>
<text x="20.8" y="283.7">La información contenida en el documento es propiedad de ITURRI, S.A.</text>
<text x="20.8" y="285.7">La reproducción total o parcial a terceros queda prohibida sin su autorización.</text>
</g>
</svg>
